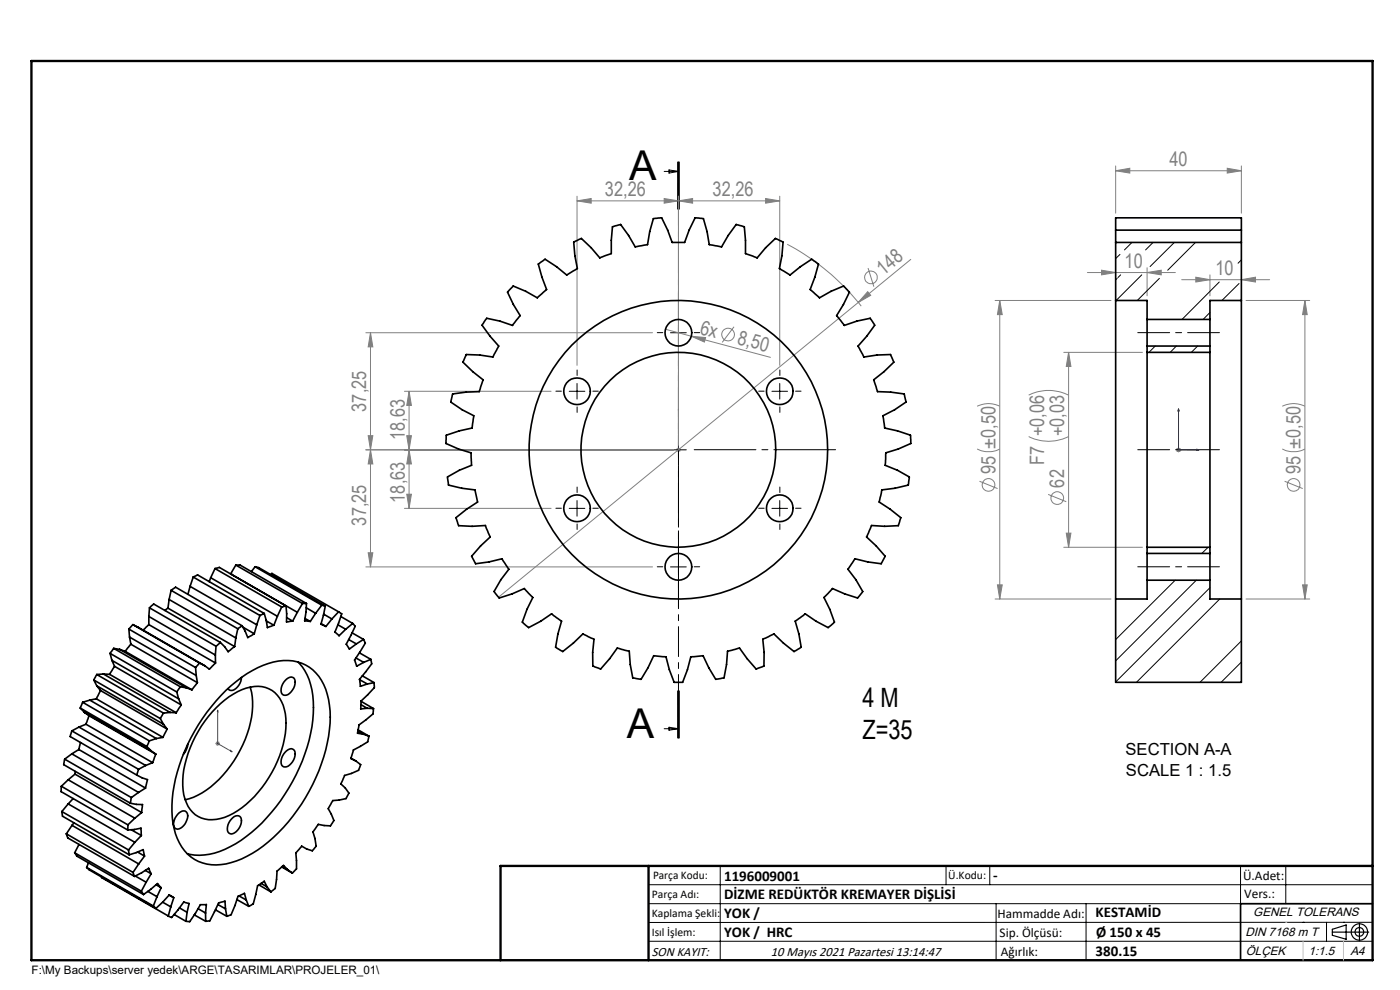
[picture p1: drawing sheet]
<svg xmlns="http://www.w3.org/2000/svg" width="297mm" height="210mm" viewBox="0 0 297 210" stroke-linecap="round" stroke-linejoin="round" font-family="sans-serif">
<g fill="none" stroke="#808080" stroke-width=".21">
<path d="M236.7 36.2l3-.5v1zM236.7 35.2v10M236.7 36.2h26.6M260.3 35.7l3 .5-3 .5zM263.3 35.2v10M122.4 42.6l3-.5v1zM122.4 41.6v35.9M122.4 42.6h43M140.9 42.1l3 .5-3 .5zM143.9 42.6l3-.5v1zM143.9 41.6v52.8M162.4 42.1l3 .5-3 .5z"/>
<path d="M165.4 41.6v35.9M167 51.8a49.7 49.7 0 0 1 15.7 13.1M184.2 56.9l1.2 3.9M193.2 55l-11.1 9.2M230.7 57.8h18.6M233.7 57.3l3 .5-3 .5zM243.3 57.8l3-.5v1zM243.3 56.8v6M250.7 59.3h18.6M253.7 58.8l3 .5-3 .5zM256.7 58.3v4.5M263.3 59.3l3-.5v1z"/>
<path d="M77.6 70.6h60.8M78.6 70.6l.5 3h-1zM78.6 70.6v49.7M141.2 69.8l5.4 1.5M146.6 71.3l3.1 .3-.3 1zM146.6 71.3l16.8 4.5M155.7 69.3l-2.5 3.3M182.1 64.2l-76.3 62.5M184.1 61.9l.6 .7-2.6 1.6zM211.1 63.7h24.6M212.1 63.7v63.4M212.1 63.7l.5 3h-1z"/>
<path d="M225.7 74.7h16.7M226.7 74.7v41.4M226.7 74.7l.5 3h-1zM264.3 63.7h13.5M276.8 63.7v63.4M276.8 63.7l.5 3h-1zM77.6 95.4h65.3M78.1 92.4h1l-.5 3zM78.6 95.4l.5 3h-1zM85.8 83h31.1M86.3 92.4h1l-.5 3zM86.8 83v24.8"/>
<path d="M86.8 83l.5 3h-1zM86.8 95.4l.5 3h-1zM143.4 95.4h1M143.6 95.1l.7 .7M143.9 94.9v1M144.3 95.1l-.7 .7M207.3 95.2a5.4 5.4 0 0 0 4.8 0M207.3 86.2l.3-.2a5.3 5.3 0 0 1 4.5 .2M218.2 92.6a9.3 9.3 0 0 0 8.5 0M218.2 83.8a9.6 9.6 0 0 1 8.5 0M249.5 95.4h1M249.7 95.1l.7 .7"/>
<path d="M250 94.9v1M250.4 95.1l-.7 .7M272 95.2a5.4 5.4 0 0 0 4.8 0M272 86.2l.3-.2a5.3 5.3 0 0 1 4.5 .2M78.1 117.3h1l-.5 3zM85.8 107.8h31.1M86.3 104.8h1l-.5 3zM207.8 102.1l3.8 1.5M222.4 104.9l3.8 1.5M225.7 116.1h16.7M226.2 113.1h1l-.5 3zM272.5 102.1l3.9 1.5"/>
<path d="M77.6 120.3h60.8M211.1 127.1h24.6M211.6 124.1h1l-.5 3zM264.3 127.1h13.5M276.3 124.1h1l-.5 3zM45.7 157.7h1M45.8 157.4l.7 .7M46.2 157.2v1M46.5 157.4l-.7 .7"/>
<circle cx="184.8" cy="58.8" r="1.35"/>
<circle cx="154.5" cy="71" r="1.34"/>
<circle cx="209.7" cy="102.9" r="1.34"/>
<circle cx="224.3" cy="105.7" r="1.34"/>
<circle cx="274.4" cy="102.9" r="1.34"/>
</g>
<g fill="none" stroke="#000" stroke-width=".25">
<path d="M282.6 197.7h7.8M282.6 197.1l3-.9v3l-3-.8zM288.4 195.8v3.8M106.2 203.7h185"/>
<circle cx="288.4" cy="197.7" r="1.74"/>
<circle cx="288.4" cy="197.7" r=".93"/>
</g>
<path d="M143.9 95.3v.2zM143.9 86.7v.5v-.5M143.9 95.4h.1M143.9 86.7v8.7M250 86.7l.1 .5h-.2zM250 86.7v8.7h4.4M253.9 95.3l.5 .1-.5 .1zM46.2 150.6v7.1l3 1.8M46.2 150.6v.4l-.1-.1zM48.9 159.2l.3 .3-.3-.1z" fill="none" stroke="#00f" stroke-width=".21"/>
<path d="M241.4 70.6h17.3M241.4 95.4h17.3M241.4 120.2h17.3" fill="none" stroke="#000" stroke-width=".21" stroke-dasharray="15.2 1.3 1.3 1.3" stroke-dashoffset="8.5"/>
<path d="M140.6 95.4h-30M143.9 92.1v-30M143.9 98.7v30M147.3 95.4h30" fill="none" stroke="#000" stroke-width=".21" stroke-dasharray="15.2 1.3 1.3 1.3" stroke-dashoffset="2.1"/>
<g fill="none" stroke="#000" stroke-width=".21" stroke-dasharray="15.2 1.3 1.3 1.3">
<path d="M122.4 79.6v-1.1M140.6 70.6h-1.2M143.9 67.2v-1.1M143.9 73.9v1.2M147.3 70.6h1.1M165.4 79.6v-1.1M119.1 83h-1.2M122.4 86.3v1.2M125.8 83h1.1M162.1 83h-1.2M165.4 86.3v1.2M168.8 83h1.1"/>
<path d="M119.1 107.8h-1.2M122.4 104.5v-1.2M122.4 111.1v1.2M125.8 107.8h1.1M143.9 116.9v-1.2M162.1 107.8h-1.2M165.4 104.5v-1.2M165.4 111.1v1.2M168.8 107.8h1.1M140.6 120.2h-1.2M143.9 123.6v1.1M147.3 120.2h1.1"/>
</g>
<path d="M143.9 34.4v122.2" fill="none" stroke="#000" stroke-width=".21" stroke-dasharray="6.3 1.3 1.3 1.3" stroke-dashoffset="3"/>
<g fill="none" stroke="#000" stroke-width=".21">
<path d="M140.9 36.4h3M141.9 36l2 .4-2 .3zM143.8 34.4v10M143.9 34.4v10M144.1 34.4v10M142.2 70.6h3.4M143.9 68.9v3.3M120.8 83h3.3M122.4 81.3v3.4M142.2 95.4h3.4M143.9 93.8v3.3M163.8 83h3.3"/>
<path d="M165.4 81.3v3.4M120.8 107.8h3.3M122.4 106.2v3.3M143.9 118.6v3.3M163.8 107.8h3.3M165.4 106.2v3.3M142.2 120.3h3.4M140.9 154.6h3M141.9 154.3l2 .3-2 .3zM143.8 146.6v10M143.9 146.6v10M144.1 146.6v10z"/>
<path d="M137.6 187.7h153.6M137.6 191.7h153.6M137.6 199.7h153.6M152.8 183.7v20M200.7 183.7v4M210 183.7v4M211.3 191.7v12M230.4 191.7v12M263.2 183.7v20M272.8 183.7v8M276.4 195.6h.1M281.4 195.6v4.1"/>
<path d="M285 195.6h.1M291.2 195.6l-153.6 .1"/>
</g>
<path d="M291.2 191.7h-28v12" fill="none" stroke="#000" stroke-width=".35"/>
<path d="M6.7 12.9h284.5v190.8h-284.5zM137.6 183.7v20M291.2 183.7h-185v20" fill="none" stroke="#000" stroke-width=".5"/>
<path d="M276.4 199.7v4M285 199.7v4" fill="none" stroke="#c0c0c0" stroke-width=".21"/>
<path d="M272.8 195.6h.1" fill="none" stroke="#c0c0c0" stroke-width=".25"/>
<g fill="#00f">
<path d="M143.9 95.3v.2zM143.9 86.7v.5z"/>
<path d="M48.9 159.2l.3 .3-.3-.1zM46.2 150.6v.4l-.1-.1z"/>
<path d="M253.9 95.3l.5 .1-.5 .1zM250 86.7l.1 .5h-.2zM253.9 95.3l.5 .1-.5 .1zM250 86.7l.1 .5h-.2z"/>
</g>
<g fill="#808080">
<path d="M184.1 61.9l.6 .7-2.6 1.6z"/>
<path d="M146.6 71.3l3.1 .3-.3 1z"/>
<path d="M260.3 35.7l3 .5-3 .5zM236.7 36.2l3-.5v1z"/>
<path d="M243.3 57.8l3-.5v1zM233.7 57.3l3 .5-3 .5zM263.3 59.3l3-.5v1zM253.7 58.8l3 .5-3 .5z"/>
<path d="M122.4 42.6l3-.5v1zM140.9 42.1l3 .5-3 .5zM143.9 42.6l3-.5v1zM162.4 42.1l3 .5-3 .5z"/>
<path d="M78.1 92.4h1l-.5 3zM78.6 70.6l.5 3h-1z"/>
<path d="M86.8 83l.5 3h-1zM86.3 92.4h1l-.5 3zM86.8 95.4l.5 3h-1zM86.3 104.8h1l-.5 3zM78.6 95.4l.5 3h-1zM78.1 117.3h1l-.5 3zM212.1 63.7l.5 3h-1zM211.6 124.1h1l-.5 3zM276.8 63.7l.5 3h-1zM276.3 124.1h1l-.5 3zM226.7 74.7l.5 3h-1zM226.2 113.1h1l-.5 3z"/>
</g>
<g fill="none" stroke="#000" stroke-width=".35">
<path d="M236.7 51.4h26.6M236.7 48.8h26.6M108.9 60.7l2.6 1.1 2.5 1.4 2-1.8-1-2.6-.8-2.8 1.4-1 2.5 1.6 2.1 1.7 2.3-1.3-.5-2.8-.3-2.8 1.6-.8 2.1 2 1.8 2.1 2.5-.9v-2.8l.2-2.9 1.8-.5 1.7 2.3 1.4 2.5 2.6-.5 .4-2.8 .8-2.7 1.8-.2 1.2 2.6 1 2.6h2.6l1-2.6 1.3-2.6h.2l1.5 .2 .8 2.7 .5 2.8 2.6 .5 1.4-2.5 1.7-2.3 1.7 .5 .3 2.9v2.8l2.4 .9 1.8-2.1 2.1-2 1.6 .8-.2 2.8-.6 2.8 2.3 1.3 2.2-1.7 2.4-1.6 .2 .1 1.2 .9-.7 2.8-1 2.6 1.9 1.8 2.5-1.4 2.7-1.1 .3 .3 .9 1-1.3 2.6-1.4 2.3 1.6 2.1 2.7-.9 2.8-.6 .9 1.3 .1 .2-1.7 2.3-1.9 2.1 1.3 2.3 2.8-.4 2.8-.1 .7 1.6-2.1 2-2.2 1.8 .6 1.8 .3 .7 2.7 .1 2.9 .4 .4 1.7-2.4 1.6-2.5 1.3 .4 2.6 2.7 .6 2.7 .9 .1 1.8-2.6 1.1-2.7 .9-.1 2.6 2.6 1.1 2.5 1.4-.2 1.7-2.8 .7-2.8 .3-.6 2.6 2.3 1.5 2.3 1.8-.5 1.7-2.9 .1-2.8-.1-1.1 2.4 2.1 1.9 1.9 2.2-.9 1.6-2.8-.4-2.7-.7-1.5 2.2 1.7 2.3 1.4 2.5-1.1 1.4-2.7-.9-2.6-1.2-1.8 1.9 1.2 2.5 1 2.8-.3 .3-1 .8-2.6-1.3-2.3-1.6-2.1 1.6 .8 2.7 .5 2.8-1.5 .9-2.3-1.8-2-1.9-2.4 1.1 .3 2.8v2.9l-1.7 .6-1.9-2.2-1.6-2.2-2.6 .6-.2 2.9-.5 2.8-1.8 .3-1.4-2.5-1.2-2.5-2.7 .2-.7 2.8-1 2.6h-1.8l-1-2.6-.7-2.8-2.6-.2-1.2 2.5-1.5 2.5-1.8-.3-.5-2.8-.2-2.9-2.5-.6-1.7 2.2-1.9 2.2-1.6-.6-.1-2.9 .3-2.8-2.4-1.1-2 1.9-2.2 1.8-1.5-.9 .5-2.8 .7-2.7-2.1-1.6-2.3 1.6-2.6 1.3-1.3-1.1 1-2.8 1.2-2.5-1.8-1.9-2.5 1.2-2.8 .9-1.1-1.4 1.5-2.5 1.7-2.3-1.5-2.2-2.7 .7-2.9 .4-.9-1.6 2-2.2 2-1.9-1-2.4-2.8 .1-2.9-.1-.6-1.7 2.3-1.8 2.3-1.5-.5-2.6-2.8-.3-2.9-.7-.2-1.7 2.5-1.4 2.6-1.1-.1-2.6-2.6-.9-2.7-1.1 .1-1.6v-.2l2.7-.9 2.8-.6 .3-2.6-2.5-1.3-2.4-1.6 .4-1.5v-.2l2.9-.4 2.8-.1 .8-2.5-2.2-1.8-2.1-2 .7-1.6 2.9 .1 2.8 .4 1.2-2.3-1.8-2.1-1.7-2.3 1-1.5 2.7 .6 2.7 .9 1.6-2.1-1.4-2.3-1.2-2.6zM236.7 63.7v63.4M236.7 63.7h6.6v4.1M236.7 63.7v-17.5h26.6v17.5M243.3 74.7v41.4M243.3 67.8v5.6M243.3 74.7h13.4M243.3 73.4h13.4M243.3 67.8h13.4M243.3 73.4v1.3"/>
<path d="M256.7 74.7v41.4M256.7 67.8v5.6M256.7 73.4v1.3M263.3 63.7v63.4M263.3 63.7h-6.6v4.1M50 119.9l.9-.1 14.1 8.2M50 119.9l14.2 8.1M50 119.9l-1.1 1.8M243.3 117.4v5.7M243.3 116.1h13.4M243.3 116.1v1.3M243.3 117.4h13.4"/>
<path d="M256.7 117.4v5.7M256.7 116.1v1.3M23.4 138.6l14.1 8.2M23.4 138.6l.3 1.5M24.1 137.5l-.7 1.1M24.1 137.5l14.2 8.2M24.1 137.5l1.3 .3M25.4 137.8l14.1 8.1M25.4 137.8l1.2 .4M26.6 138.2l14.1 8.1M27.3 133.4l14.2 8.2M27.3 133.4l.2 1.7"/>
<path d="M27.5 135.1l14.1 8.2M27.5 135.1l.3 1.6M27.8 136.7l-1.2 1.5M27.8 136.7l14.1 8.1M28.2 132.5l-.9 .9M28.2 132.5l14.1 8.1M28.2 132.5l15.2 8.7M31.6 132.5l-1.2 1.2M31.6 130.8l14.1 8.2M31.6 132.5l14.1 8.1M31.6 130.8v1.7M31.7 128.9l.9-.8 14.1 8.2"/>
<path d="M31.7 128.9l14.1 8.2M31.7 128.9l-.1 1.9M35.6 129l-.6 .5M35.6 129l14.2 8.2M35.9 127.2l14.1 8.1M35.9 127.2l-.3 1.8M36.3 125.2l1-.6 14.1 8.1M36.3 125.2l14.1 8.2M36.3 125.2l-.4 2M40.3 124.4l14.2 8.1M40.3 124.4l-.4 1.7M41 122.4l.9-.5 14.2 8.2"/>
<path d="M41 122.4l14.1 8.2M41 122.4l-.7 2M44.7 122.5l14.1 8.2M44.7 122.5l-.3 .9M45.6 120.6l.9-.2 16.6 9.5M45.6 120.6l14.2 8.2M45.6 120.6l-.9 1.9M45.7 139v1.6M45.8 137.1l-.1 1.9M46.7 136.3l-.9 .8M46.7 136.3l1 .9 .7 1 1.4-1M48.9 121.7h.1"/>
<path d="M50 135.3l-.2 1.9M50.4 133.4l-.4 1.9M51.4 132.7l-1 .7M51.4 132.7l1.2 2.5 1.3-.8M51.6 133.1l2.3 1.3M54.1 120.2l.8 .2 14.1 8.2M54.1 120.2l14.2 8.2M54.1 120.2l-.8 1M54.5 132.5l-.6 1.9M55.1 130.6l-.6 1.9M56.1 130.1l-1 .5M56.1 130.1l.6 3 1.4-.5"/>
<path d="M56.5 131.7l1.6 .9M57.4 121.9l.3-.3 14.1 8.2M58.8 130.7l-.7 1.9M59.8 128.8l.9-.3 .1 3.4 1.3-.1M59.8 128.8l-1 1.9M60.8 131l1.3 .8M63.1 129.9l-1 1.9M64.2 128h.8M64.2 128l-1.1 1.9M64.7 131.2l1.1 .6M65 128.9l2 1.2M65 128l-.4 3.7 1.2 .1"/>
<path d="M67 130.1l-1.2 1.7M68.1 132.3l1 .6M68.3 128.4l.7 .2M68.3 128.4l-1.3 1.7M68.7 130.3l1.7 1M69 128.6l-.9 3.8 1 .5M70.4 131.3l-1.3 1.6M71.7 132.5l1.6 1M71.8 129.8l.7 .4-1.5 3.9 .9 .8 1.4-1.4M71.8 129.8l-1.4 1.5M72.3 130.8l2.5 1.4M74 135.7l1.6 .9"/>
<path d="M74.7 134.3l2.4 1.3M74.8 132.2l.6 .6-2 3.9 .7 1 1.5-1.1M74.8 132.2l-1.5 1.3M75.5 139.6l1.7 .9M76.3 138.5l2.4 1.4M77.1 135.6l.4 .8-2.3 3.6 .5 1.3 1.5-.8M77.1 135.6l-1.5 1M78.7 139.9l.1 .9-2.5 3.3 .1 1.5 1.5-.5M78.7 139.9l-1.5 .6M236.7 127.1v17.6h26.6v-17.6M243.3 123.1v4h-6.6M243.3 123.1h13.4"/>
<path d="M256.7 123.1v4h6.6M15.2 155l-.3 1.2 14.1 8.2M15.2 155l14.2 8.2M15.2 159.9l14.2 8.2M15.2 159.9l-1.5 1.1M16.7 159l14.2 8.2M16.7 159l-1.5 .9M16.8 154.2l14.1 8.2M16.8 154.2l-1.6 .8M17 150.2l14.2 8.2M17 150.2l.9 .9M17.1 157.5l-.4 1.5"/>
<path d="M17.5 149l-.5 1.2M17.5 149l14.2 8.2M17.9 151.1l14.2 8.2M17.9 151.1l1 .7M18.2 153.6l14.2 8.2M18.2 153.6l-1.4 .6M18.9 151.8l-.7 1.8M18.9 151.8l14.2 8.2M19 148.5l14.2 8.2M19 148.5l-1.5 .5M19.9 144.2l14.1 8.2M19.9 144.2l.6 1.3"/>
<path d="M20.4 148.2l14.2 8.2M20.4 148.2l-1.4 .3M20.5 143.1l-.6 1.1M20.5 143.1l14.2 8.2M20.5 145.5l14.2 8.1M20.5 145.5l.8 1M21.3 146.5l-.9 1.7M21.3 146.5l14.2 8.1M21.9 143l14.2 8.1M21.9 143l-1.4 .1M21.9 143h1.3M23.2 143l14.2 8.2"/>
<path d="M23.7 140.1l14.2 8.1M23.7 140.1l.6 1.2M24.3 141.3l-1.1 1.7M24.3 141.3l14.2 8.2M31.2 158.4l.9 .9M31.7 157.2l-.5 1.2M32.1 159.3l1 .7M33.1 160l-.7 1.8M33.2 156.7l-1.5 .5M34 152.4l.7 1.2M34.6 156.4l-1.4 .3M34.7 151.3l-.7 1.1"/>
<path d="M34.7 153.6l.8 1M35.5 154.6l-.9 1.8M36.1 151.1l-1.4 .2M36.1 151.1l1.3 .1M37.5 146.8l.4 1.4M37.9 148.2l.6 1.3M38.3 145.7l-.8 1.1M38.3 145.7l1.2 .2M38.5 149.5l-1.1 1.7M39.5 145.9l1.2 .4M39.8 157.9l-.3 1.2-.6 .9M41.5 141.6l.1 1.7"/>
<path d="M41.6 143.3l.3 1.5M41.9 144.8l-1.2 1.5M42.3 140.6l-.8 1M42.3 140.6l1.1 .6M45.7 140.6l-1.3 1.3-1-.7M45.9 150.1a13.1 13.1 0 0 1 8.9-4.5 5.8 5.8 0 0 1 5.5 4.9 19.8 19.8 0 0 1-3.3 14.4 18.9 18.9 0 0 1-10.2 8.7 5.8 5.8 0 0 1-7.6-4.1 18.3 18.3 0 0 1 2.2-13.2l2.1-3.3zM47.9 146.4a22 22 0 0 1 11.2-6.2 8.8 8.8 0 0 1 10.3 7.1 24.3 24.3 0 0 1-1.2 14.7 37 37 0 0 1-14.6 19 13.1 13.1 0 0 1-10.6 2 9.3 9.3 0 0 1-6.1-7.3 27.2 27.2 0 0 1 2.3-16.3 40.2 40.2 0 0 1 8.7-13zM51.2 143.7a2.93 2.93 0 0 1-2.1 2.8l-.7-.4M53.1 145.8a17.5 17.5 0 0 1-1.6 12.2 22.4 22.4 0 0 1-10.4 11.1l-1.8 .5M60.5 159.6l.3-.3a1.04 1.04 0 0 1 1.4-.4 1.04 1.04 0 0 1 .4 1.4 2.84 2.84 0 0 1-2.1 2.4 1.02 1.02 0 0 1-.8-1.5l.2-.8zM60.8 144.1a1.04 1.04 0 0 1 1.4-.4 1.04 1.04 0 0 1 .4 1.4 2.84 2.84 0 0 1-2.1 2.4 1.02 1.02 0 0 1-.8-1.5l.2-.8zM63.2 140.4a12.8 12.8 0 0 1 3.3 9.7 36.5 36.5 0 0 1-9.9 23.4 23.7 23.7 0 0 1-12.2 7.7 10.5 10.5 0 0 1-4.6-.1"/>
<path d="M75.9 155.1l1.2 .6M76 154.8l2.3 1.4M76.3 144.2l1.6 .9M76.6 149.5l1.3 .7M76.6 148.8l2.6 1.5M76.9 143.4l2.5 1.4M77.1 155.7l1.2 .5M77.9 150.2l1.3 .1M78.3 156.2l-.3 1.2-3 1.7-.6 1.8 1.1 .5M79.2 150.3l-.1 1.1-2.9 2.4-.4 1.7 1.3 .2M79.4 144.8v1.1l-2.8 2.8-.1 1.7 1.4-.2M79.4 144.8l-1.5 .3"/>
<path d="M13 166.8l-.1 1.1 14.2 8.2M13 166.8l14.1 8.2M13.1 172.1l.2 1 14.1 8.2M13.1 172.1l14.2 8.2M13.7 161l-.2 1.2 14.2 8.2M13.7 161l14.2 8.2M14.1 176.9l.3 .9 14.1 8.1M14.1 176.9l14.1 8.2M14.5 165.4l14.1 8.2M14.5 165.4l-1.5 1.4M14.5 170.5l14.1 8.2M14.5 170.5l-1.4 1.6"/>
<path d="M15.3 175.1l14.1 8.2M15.3 175.1l-1.2 1.8M15.5 169.4l-1 1.1M15.7 174.5l-.4 .6M15.9 164.2l14.2 8.2M15.9 164.2l-1.4 1.2M15.9 163.6v.6M16.8 179.1l-1 1.8M27.1 176.1l2.8-.4 .1 1.5M27.1 175v1.1M27.7 170.4l1.2 .2 1.3 .1-.1 1.7M27.9 169.2l-.2 1.2"/>
<path d="M27.9 176l2.1 1.2M28.6 173.6l-1.5 1.4M28.6 178.7l-1.3 1.6M29 164.4l2.3 1-.4 1.8M29.4 163.2l-.4 1.2M29.4 168.1l-1.5 1.1M30 177.2l-1.4 1.5M30.1 172.4l-1.5 1.2M30.9 167.2l-1.5 .9M30.9 162.4l-1.5 .8M32.4 161.8l-1.5 .6M38 172.4a1.05 1.05 0 0 1 1.4-.3 1.05 1.05 0 0 1 .4 1.4 2.96 2.96 0 0 1-2.1 2.4 1.05 1.05 0 0 1-.8-1.5l.2-.9z"/>
<path d="M49.4 173.5a1.05 1.05 0 0 1 1.4-.4 1.05 1.05 0 0 1 .4 1.4 2.96 2.96 0 0 1-2.1 2.4 1.05 1.05 0 0 1-.8-1.5l.2-.9zM74.4 160.8l1.1 .6M75.5 161.4l1 .8-.4 1.2-3 1.1-.8 1.8 .9 .8 .8 1.1-.6 1.2-2.8 .4-1 1.7 1.2 2.6-.7 1.1-2.6-.3-1.1 1.6 .4 1.4 .2 1.7-.7 .9-1.2-.4-1.1-.6-1.2 1.4 .1 3.4-.9 .9M15.8 180.9l.5 .7 14.1 8.2M15.8 180.9l14.2 8.1M18.4 184l.5 .5 14.2 8.2M18.4 184l14.1 8.2M18.8 183l-.4 1M21.6 186v.2l14.1 8.1M27.3 180.3l.1 1M27.4 181.3l3-1.1 .3 1.4M28.2 185.1l.3 .8"/>
<path d="M28.7 185.8l2.3 1.3M29.2 180.7l1.5 .9M29.4 183.3l-1.2 1.8M30 189l.4 .8M30.7 181.6l-1.3 1.7M30.8 184.6l1.3 .7M31 187.1l-1 1.9M31.4 189.1l1.9 1.1M32.1 185.3l-.6-1.1-3 1.7M32.1 185.3l-1.1 1.8M32.5 192.2l.6 .5M33.1 187.7l1.1 .6"/>
<path d="M33.3 190.2l-.8 2M34.2 188.3l-.8-.9-3 2.4M34.2 188.3l-.9 1.9M34.5 191.4l1.7 1M35.9 189.9l.9 .5M36.2 192.4l.7-2-1-.6-2.8 2.9M36.2 192.4l-.5 1.9M36.9 194l2.5 1.4M38.1 192.6l1.6 .9M39.7 193.5l.4-1.8-1.1-.4-2.6 3.3-.7-.3M39.7 193.5l-.3 1.9M41.2 194.1l2.4 1.3"/>
<path d="M42 192.7l1.6 1M43.6 193.7l.2-1.8h-1.3l-2.2 3.6-.9-.1M43.6 193.7v1.7M45.7 193l2.4 1.4M46.2 191.9l1.6 .9M47.8 192.8l-.1-1.6-1.3 .3-1.9 3.8-.9 .1M47.8 192.8l.3 1.6M50.2 190.8l2.6 1.5M50.7 190l1.5 .9M52.2 190.9l-.3-1.4-1.4 .6-1.5 3.9-.9 .4M52.2 190.9l.6 1.4M54.9 187.7l2.6 1.5"/>
<path d="M55.4 187.4l1.3 .7M56.7 188.1l-.6-1.2-1.5 1-.9 3.8-.9 .6M56.7 188.1l.8 1.1M59.8 183.9l2.2 1.3M59.9 183.8l1.1 .7M61 184.5l-.9-.9-1.3 1.2-.4 3.6-.9 .8M61 184.5l1 .7"/>
<circle cx="143.9" cy="70.6" r="2.84"/>
<circle cx="122.4" cy="83" r="2.84"/>
<circle cx="143.9" cy="95.4" r="20.7"/>
<circle cx="143.9" cy="95.4" r="31.7"/>
<circle cx="165.4" cy="83" r="2.84"/>
<circle cx="122.4" cy="107.8" r="2.84"/>
<circle cx="165.4" cy="107.8" r="2.84"/>
<circle cx="143.9" cy="120.3" r="2.85"/>
</g>
<g fill="none" stroke="#000" stroke-width=".21">
<path d="M237 59l-.3 .4M237.6 54l-.9 .8M237.7 58.3l-.5 .6M240.1 51.4l-1.6 1.6M242.2 58.3l-5.4 5.4M244.6 51.4l-1.6 1.6M246 59l-4.7 4.7M249.1 51.4l-5.1 5.1M253.6 51.4l-5.9 5.9M258.7 59.8l-7.9 8M263.3 55.1l-.7 .7M245.1 73.4l-1.4 1.3"/>
<path d="M249.6 73.4l-1.4 1.3M254.1 73.4l-1.4 1.3M256.7 66.3l-1.5 1.5M262.9 60.1l-3.7 3.6M256.3 116.1l-1.3 1.3M249.3 123.1l-12.6 12.6M253.8 123.1l-17.1 17.1M256.7 124.7l-20 20M258.8 127.1l-17.7 17.6M263.3 136l-8.7 8.7M263.3 140.4l-4.3 4.3"/>
</g>
<g font-size="8.7">
<text x="133.4" y="38.1">A</text>
<text x="133" y="156.5">A</text>
</g>
<g font-size="5.6">
<text x="183" y="150">4 M</text>
<text x="183" y="156.7">Z=35</text>
</g>
<g font-size="4.2" fill="#808080">
<text x="248.1" y="35.2">40</text>
<text x="128.3" y="41.6">32,26</text>
<text x="151.2" y="41.6">32,26</text>
<text x="187.4" y="58.5" transform="rotate(-39 187.4 58.5)">148</text>
<text x="238.6" y="56.8">10</text>
<text x="257.9" y="58.3">10</text>
<text x="148.3" y="70.8" transform="rotate(15 148.3 70.8)">6x</text>
<text x="156.2" y="72.9" transform="rotate(15 156.2 72.9)">8,50</text>
<text x="77.7" y="87.3" transform="rotate(-90 77.7 87.3)">37,25</text>
<text x="85.8" y="93.4" transform="rotate(-90 85.8 93.4)">18,63</text>
<text x="225.8" y="92.6" transform="rotate(-90 225.8 92.6)">+0,03</text>
<text x="211.2" y="100.6" transform="rotate(-90 211.2 100.6)">95 ±0,50</text>
<text x="221.5" y="98.6" transform="rotate(-90 221.5 98.6)">F7 +0,06</text>
<text x="275.9" y="100.6" transform="rotate(-90 275.9 100.6)">95 ±0,50</text>
<text x="85.8" y="106.6" transform="rotate(-90 85.8 106.6)">18,63</text>
<text x="225.8" y="103.4" transform="rotate(-90 225.8 103.4)">62</text>
<text x="77.7" y="111.5" transform="rotate(-90 77.7 111.5)">37,25</text>
</g>
<g font-size="3.5">
<text x="238.8" y="160.1">SECTION A-A</text>
<text x="238.9" y="164.6">SCALE 1 : 1.5</text>
</g>
<g font-size="3.2">
<text x="153.6" y="186.8">1196009001</text>
<text x="153.6" y="190.8">DİZME REDÜKTÖR KREMAYER DİŞLİSİ</text>
<text x="210.7" y="186.6">-</text>
<text x="153.6" y="194.8">YOK /</text>
<text x="232.4" y="194.5">KESTAMİD</text>
<text x="153.6" y="198.8">YOK / HRC</text>
<text x="232.4" y="202.8">380.15</text>
<text x="232.5" y="198.8">Ø 150 x 45</text>
</g>
<g font-size="2.8">
<text x="263.7" y="186.7">Ü.Adet:</text>
<text x="263.9" y="190.5">Vers.:</text>
<text x="211.6" y="194.8">Hammadde Adı:</text>
<text x="138.3" y="202.8">SON KAYIT:</text>
<text x="163.6" y="202.8">10 Mayıs 2021 Pazartesi 13:14:47</text>
<text x="212.1" y="198.7">Sip. Ölçüsü:</text>
<text x="212.3" y="202.7">Ağırlık:</text>
</g>
<g font-size="2.6">
<text x="265.9" y="194.4">GENEL TOLERANS</text>
<text x="264.2" y="198.5">DIN 7168 m T</text>
<text x="264.3" y="202.6">ÖLÇEK</text>
<text x="277.6" y="202.6">1:1.5</text>
<text x="286.5" y="202.6">A4</text>
</g>
<g font-size="2.5">
<text x="138.3" y="190.5">Parça Adı:</text>
<text x="138.5" y="186.5">Parça Kodu:</text>
<text x="201.2" y="186.5">Ü.Kodu:</text>
<text x="138.3" y="194.5">Kaplama Şekli:</text>
<text x="138.3" y="198.6">Isıl İşlem:</text>
<text x="6.7" y="206.7">F:\My Backups\server yedek\ARGE\TASARIMLAR\PROJELER_01\</text>
</g>
</svg>
